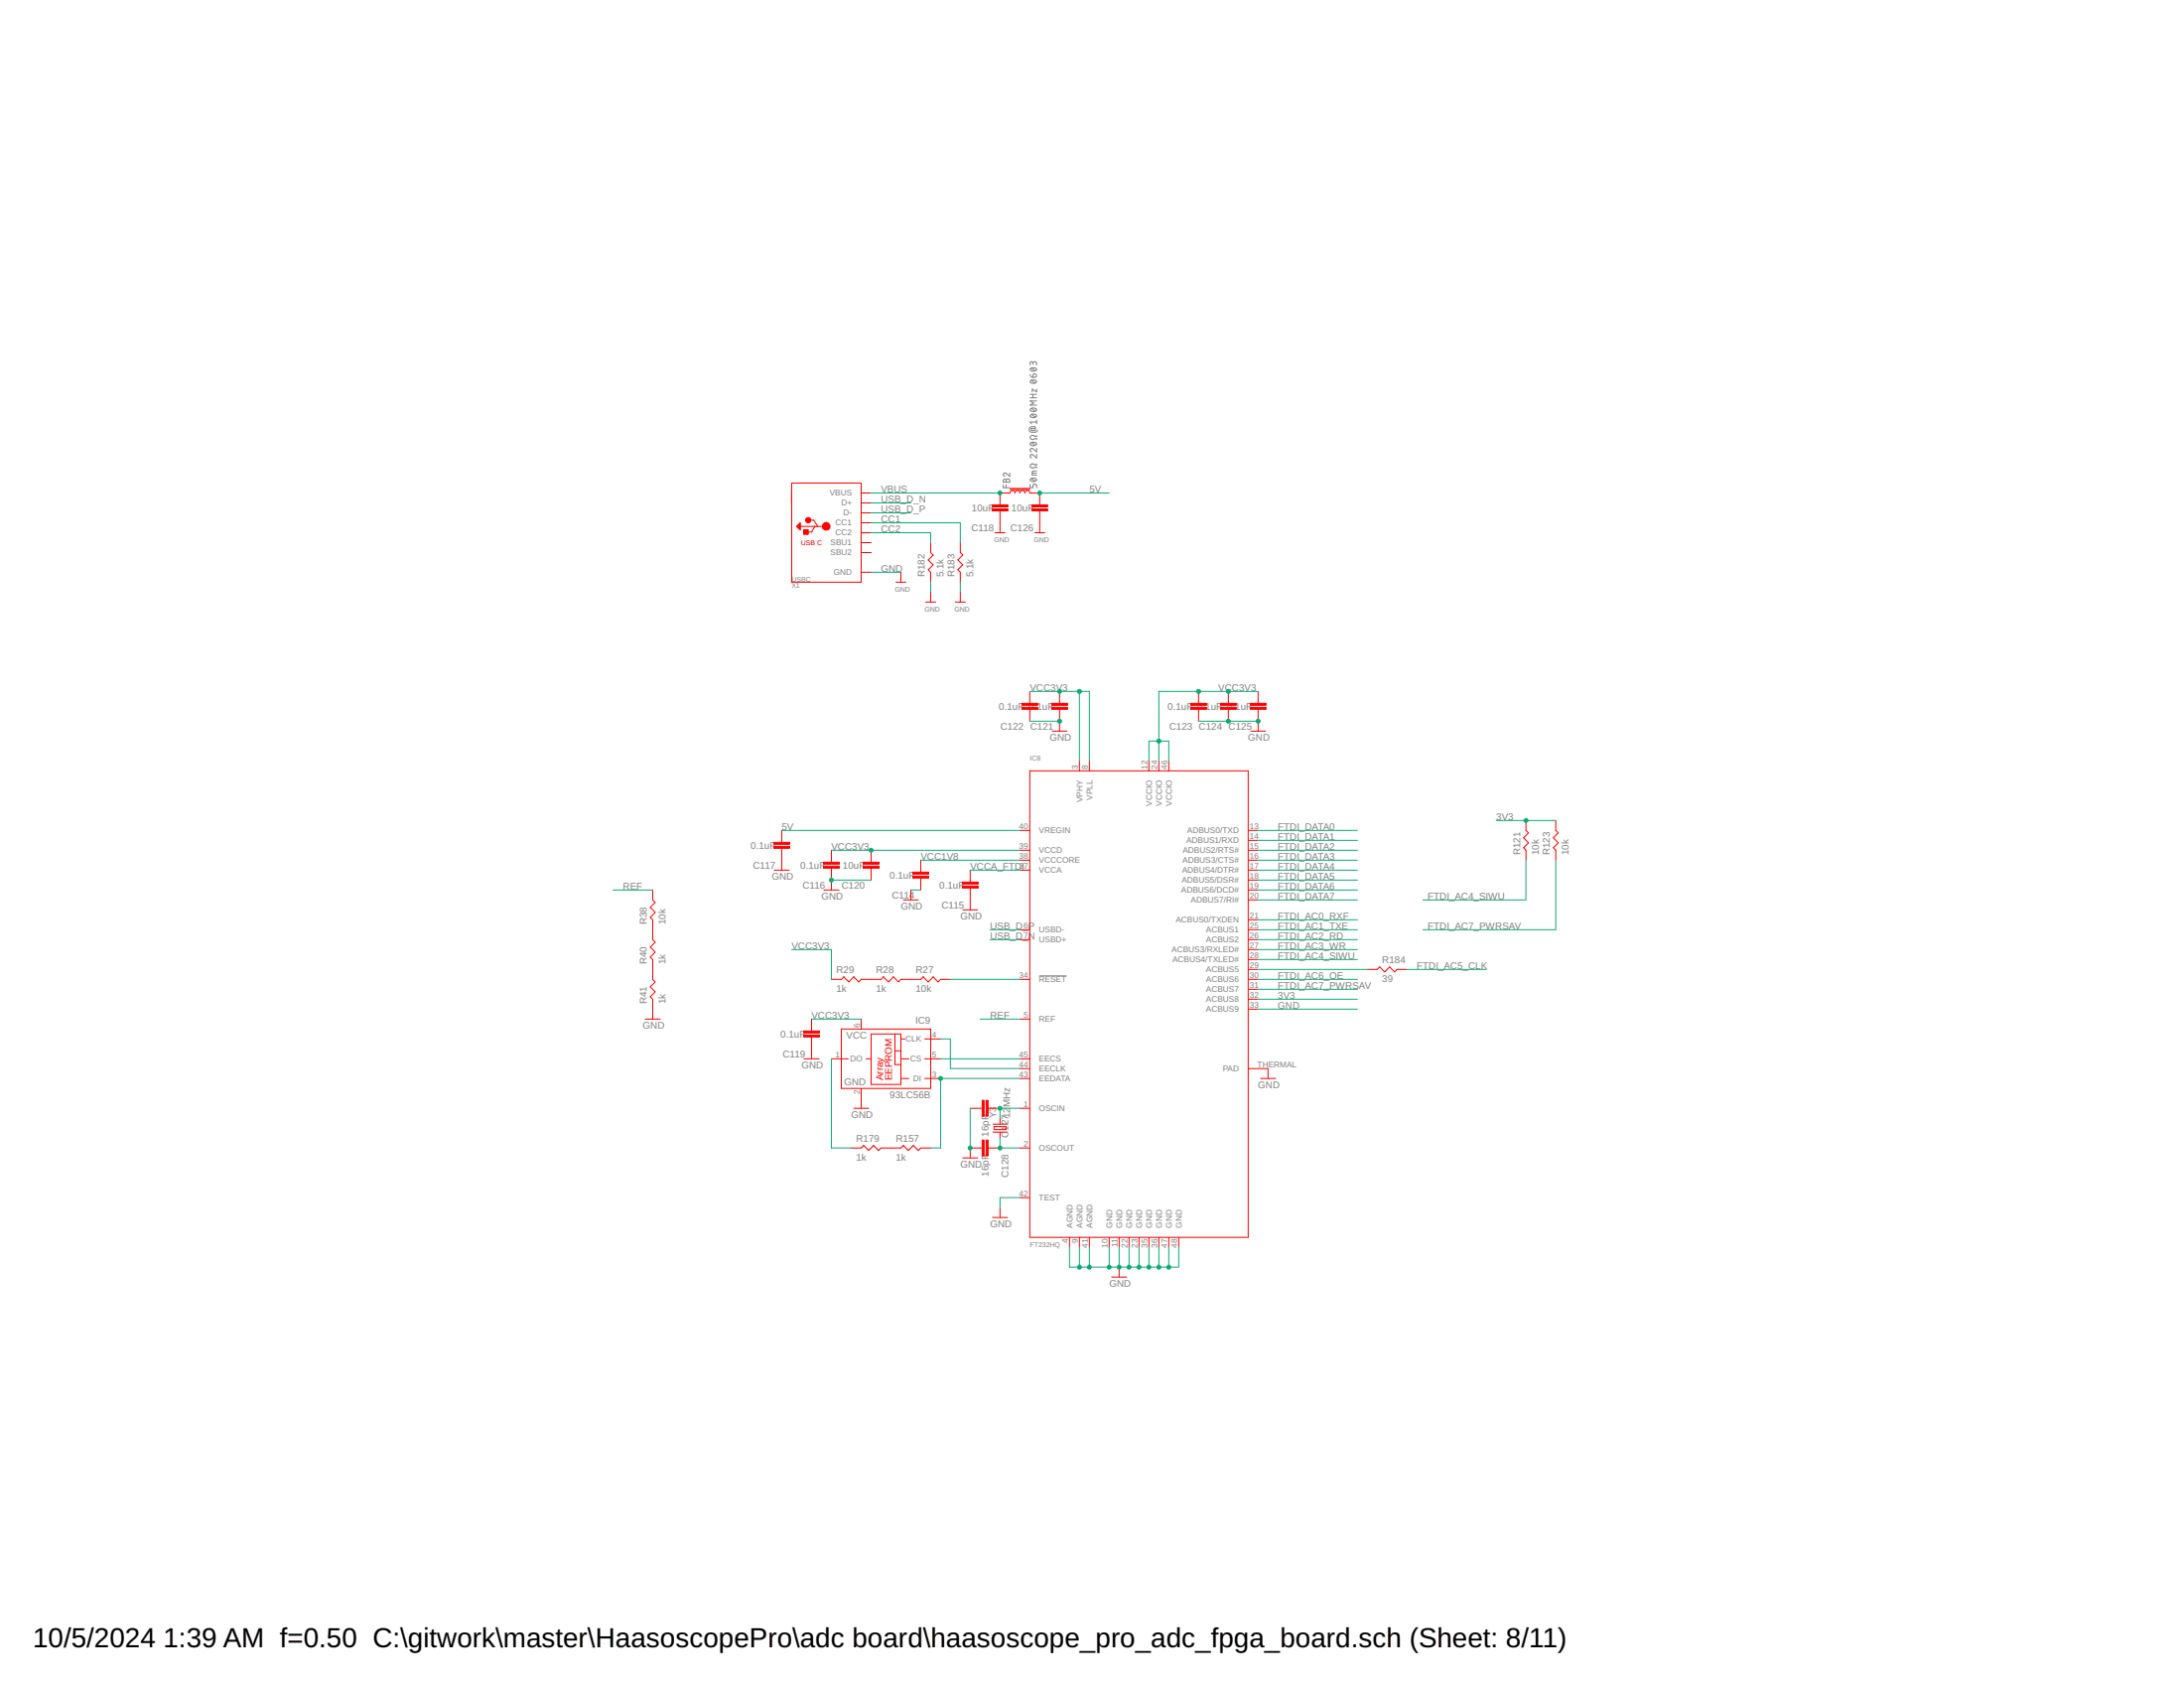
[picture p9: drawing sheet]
<svg xmlns="http://www.w3.org/2000/svg" width="279mm" height="216mm" viewBox="0 0 279 216" stroke-linecap="round" stroke-linejoin="round" font-family="sans-serif">
<g fill="none" stroke="#808080" stroke-width=".13">
<path d="M131.8 47.9a.36 .36 0 0 0 .3 .4M131.8 50.9h.8M131.8 50.4h.8M131.8 56.7l.4-.1h.3l.1 .2a.51 .51 0 0 1-.8 0zM131.8 53.1l.4-.1h.3l.1 .2a.48 .48 0 0 1-.8 0zM131.8 52.3l.4-.1 .4 .1v.1a.48 .48 0 0 1-.8 0zM131.8 48.7l.2-.1h.3l.3 .2a.48 .48 0 0 1-.8 0zM131.8 47.2l.4-.2 .3 .1 .1 .1a.48 .48 0 0 1-.8 0zM132 56.6l.4 .4M132 53l.4 .4M132 52.2l.4 .4M132 48.6l.4 .4"/>
<path d="M132 47.1l.4 .3M132.1 46.5a.23 .23 0 0 1 .3-.3 .23 .23 0 0 1 .2 .3v.2M132.1 46.6v-.3h-.2l-.1 .4M132.1 50.4v.5M132.2 47.9a.23 .23 0 0 1 .4 0 .23 .23 0 0 1-.2 .4h-.3zM132.3 54.8l.2 .1-.1 .2-.5-.1v-.2h.5l.1-.1-.1-.1h-.4a.36 .36 0 0 0-.3 .3 .36 .36 0 0 0 .3 .4h.5l.2-.3M132.6 59.3v.2h-.2a.31 .31 0 0 0-.5-.1 .31 .31 0 0 0 0 .4 .31 .31 0 0 0 .5-.1h.2v.2M132.6 58.1v.5l-.5-.5h-.2a.23 .23 0 0 0-.1 .3 .23 .23 0 0 0 .2 .2M132.6 57.3v.5l-.5-.4a.22 .22 0 0 0-.3 .1 .22 .22 0 0 0 .2 .3M132.6 55.7v.1h-.2a.31 .31 0 0 0-.5-.1 .31 .31 0 0 0 0 .5 .31 .31 0 0 0 .5-.1h.2v.1M132.6 49.8v.3l-.5-.3v.3M132.6 53.7v.5"/>
<path d="M132.6 54h-.8l.2 .2M132.6 51.3h-.8l.4 .2-.4 .3h.8M128.4 62v.4h.8M128.4 61.3h.2l.1 .2a.23 .23 0 0 1 .2-.3 .23 .23 0 0 1 .3 .3v.2h-.8zM128.7 61.5v.2M128.7 62v.4M129.2 60.5v.4l-.5-.3a.22 .22 0 0 0-.3 0 .22 .22 0 0 0 .1 .3M131.8 61.9v.5h.3l.1-.4 .1-.1 .3 .1v.4M131.8 61.3l.2-.1h.3l.3 .2a.48 .48 0 0 1-.8 0zM132 61.2l.4 .4M132.1 60.5h.5M132.6 60.2h-.4l-.1 .2v.4h.5"/>
<path d="M132.9 124.8h3.5"/>
</g>
<g fill="none" stroke="#f00" stroke-width=".13">
<path d="M101.3 61.8h8.9v12.7h-8.9zM101.3 61.8v2.5M102 67.3l.2-.2v.4l-.1-.2M102.3 66.9h.1v.8h-.1l-.4-.4zM102.3 66.9v.7M102.4 67.3h3.3M103.6 66.5h.5l.5 .8M104.2 67.3l-.4 .8h-.6M110.2 64.3h1.2M110.2 65.6h1.2M110.2 63.1h1.2M110.2 73.2h1.2"/>
<path d="M110.2 66.9h1.2M110.2 69.4h1.2M110.2 68.1h1.2M110.2 70.7h1.2M114.6 74.5h1.3M115.3 73.2v1.3M118.4 77h1.3M119.1 69.4v1.3l.3 .3-.7 .6 .7 .6-.7 .7 .4 .3v1.3M119.1 75.7v1.3M122.2 77h1.3M122.9 69.4v1.3l.3 .3-.7 .6 .7 .6-.7 .7 .4 .3v1.3M122.9 75.7v1.3"/>
<path d="M127.3 68.1h1.3M127.9 64.6v-1.5h1.3a.32 .32 0 0 1 .3-.4 .32 .32 0 0 1 .3 .4 .32 .32 0 0 1 .4-.4 .32 .32 0 0 1 .3 .4 .32 .32 0 0 1 .3-.4 .32 .32 0 0 1 .3 .4 .32 .32 0 0 1 .3-.4 .32 .32 0 0 1 .3 .4h1.3v1.5M127.9 65.3v2.8M129.2 62.6h2.5M129.2 62.5h2.5M132.4 68.1h1.2M133 65.3v2.8M131.7 98.6h28v59.7h-28zM131.7 88.4v1.6M131.7 90.7v1.5M134.6 93.5h1.9M135.6 88.4v1.6"/>
<path d="M135.6 90.7v2.8M138.1 97.3v1.3M139.4 97.3v1.3M147 97.3v1.3M148.3 97.3v1.3M149.5 97.3v1.3M153.3 88.4v1.6M153.3 90.7v1.5M157.1 88.4v1.6M157.1 90.7v1.5M160 93.5h1.9M161 88.4v1.6"/>
<path d="M161 90.7v2.8M83.5 113.8v1.3l.3 .3-.6 .7 .6 .6-.6 .6 .3 .3v2.6l.3 .3-.6 .6 .6 .7-.6 .6 .3 .3v2.6l.3 .3-.6 .6 .6 .7-.6 .6 .3 .3v2.5M99.1 111.3h1.9M100 106.2v1.5M100 108.5v2.8M105.4 113.8h1.9M106.4 108.8v1.5M106.4 111v2.8M111.4 108.8v1.5M111.4 111v1.6M115.6 115.1h1.9M116.5 113.8v1.3"/>
<path d="M117.8 110v1.5M117.8 112.3v1.5M123.2 116.4h1.9M124.1 111.3v1.5M124.1 113.6v2.8M130.5 106.2h1.2M130.5 108.8h1.2M130.5 110h1.2M130.5 111.3h1.2M130.5 118.9h1.2M159.7 106.2h1.3M159.7 107.5h1.3"/>
<path d="M159.7 108.8h1.3M159.7 110h1.3M159.7 111.3h1.3M159.7 112.6h1.3M159.7 113.8h1.3M159.7 115.1h1.3M159.7 117.6h1.3M159.7 118.9h1.3M195.2 104.9v1.3l.3 .3-.6 .7 .6 .6-.6 .6 .3 .4v1.2M199 104.9v1.3l.3 .3-.6 .7 .6 .6-.6 .6 .3 .4v1.2M82.5 130.3h2M102.9 135.4h1.9"/>
<path d="M103.8 130.3v1.6M103.8 132.6v2.8M106.4 125.3h1.2l.3-.4 .7 .7 .6-.7 .7 .7 .3-.3h2.5l.3-.4 .7 .7 .6-.7 .6 .7 .4-.3h2.5l.3-.4 .6 .7 .7-.7 .6 .7 .3-.3h1.3M106.4 135.4h2.1M107.6 131.6h11.5v7.6h-11.5zM110.2 130.3v1.3M110.2 139.2v2.6M110.8 135.4h.6M111.4 132.2h3.9v6.5h-3.9zM114.5 132.2v4h.8M114.5 134.4h.8M115.3 135.4h1"/>
<path d="M115.3 137.9h1M115.3 132.9h.5M118.3 135.4h2M118.3 137.9h2M118.3 132.9h2M130.5 120.2h1.2M130.5 125.3h1.2M130.5 130.3h1.2M130.5 135.4h1.2M130.5 136.7h1.2M130.5 137.9h1.2M159.7 120.2h1.3"/>
<path d="M159.7 121.5h1.3M159.7 122.7h1.3M159.7 124h1.3M159.7 125.3h1.3M159.7 126.5h1.3M159.7 136.7h2.5v1.2M159.7 127.8h1.3M159.7 129.1h1.3M161.3 137.9h1.9M174.9 124h1.3l.3-.3 .6 .6 .7-.6 .6 .6 .3-.3h1.3M108.9 146.8h1.3l.3-.3 .6 .7 .7-.7 .6 .7 .3-.4h2.6l.3-.3 .6 .7 .6-.7 .7 .7 .3-.4h1.3M109.2 141.8h1.9"/>
<path d="M123.2 148.1h1.9M124.1 141.8h1.5M125.6 146.8h-1.5v1.3M126.4 141.8h1.5M126.4 146.8h1.5M127 155.7h1.9M127 143.8h1.8M127 144.8h1.8M127.2 144.1h1.5v.4h-1.5zM127.9 143v.8M127.9 144.8v.8M127.9 154.5v1.2"/>
<path d="M130.5 141.8h1.2M130.5 146.8h1.2M130.5 153.2h1.2M136.8 158.3v1.2M138.1 158.3v1.2M139.4 158.3v1.2M141.9 158.3v1.2M143.2 158.3v1.2M144.4 158.3v1.2M145.7 158.3v1.2M147 158.3v1.2M148.3 158.3v1.2"/>
<path d="M149.5 158.3v1.2M150.8 158.3v1.2M142.2 163.3h1.9M143.2 162.1v1.2"/>
</g>
<g fill="#f00" stroke="#f00" stroke-width=".13">
<circle cx="105.7" cy="67.3" r=".5"/>
<circle cx="103.4" cy="66.5" r=".36"/>
</g>
<g fill="#f00" stroke="#f00" stroke-width=".13">
<path d="M102.8 67.8h.6v.5h-.6z"/>
<path d="M116.8 111.5h2v.3h-2z"/>
<path d="M116.8 112.1h2v.2h-2z"/>
<path d="M123.1 112.8h2v.3h-2z"/>
<path d="M123.1 113.3h2v.3h-2z"/>
<path d="M105.3 110.3h2.1v.2h-2.1z"/>
<path d="M105.3 110.8h2.1v.2h-2.1z"/>
<path d="M99 107.7h2v.3h-2z"/>
<path d="M99 108.2h2v.3h-2z"/>
<path d="M126.9 64.6h2v.2h-2z"/>
<path d="M126.9 65.1h2v.2h-2z"/>
<path d="M102.8 131.9h2v.2h-2z"/>
<path d="M102.8 132.4h2v.2h-2z"/>
<path d="M110.4 110.3h2.1v.2h-2.1z"/>
<path d="M110.4 110.8h2.1v.2h-2.1z"/>
<path d="M134.5 90h2.1v.2h-2.1z"/>
<path d="M134.5 90.5h2.1v.2h-2.1z"/>
<path d="M130.7 90h2.1v.2h-2.1z"/>
<path d="M130.7 90.5h2.1v.2h-2.1z"/>
<path d="M152.3 90h2v.2h-2z"/>
<path d="M152.3 90.5h2v.2h-2z"/>
<path d="M156.1 90h2.1v.2h-2.1z"/>
<path d="M156.1 90.5h2.1v.2h-2.1z"/>
<path d="M159.9 90h2.1v.2h-2.1z"/>
<path d="M159.9 90.5h2.1v.2h-2.1z"/>
<path d="M132 64.6h2v.2h-2z"/>
<path d="M132 65.1h2v.2h-2z"/>
<path d="M125.6 140.7h.3v2.1h-.3z"/>
<path d="M126.2 140.7h.2v2.1h-.2z"/>
<path d="M125.6 145.8h.3v2h-.3z"/>
<path d="M126.2 145.8h.2v2h-.2z"/>
</g>
<g fill="none" stroke="#0dab76" stroke-width=".13">
<path d="M111.4 73.2h3.9M111.4 68.1h7.7v1.3M111.4 66.9h11.5v2.5M111.4 64.3h5.1M111.4 65.6h5.1M111.4 63.1h16.5M119.1 74.5v1.2M122.9 74.5v1.2M133 63.1h8.9M131.7 88.4h7.7v8.9M131.7 92.2h3.9M138.1 88.4v8.9"/>
<path d="M147 97.3v-2.5h2.5v2.5M153.3 92.2h7.7M161 88.4h-12.7v8.9M78.4 113.8h5.1M100 106.2h30.5M106.4 112.6h5M106.4 108.8h24.1M116.5 113.8h1.3M117.8 110h12.7M124.1 111.3h6.4M126.7 118.9h3.8M161 113.8h12.7"/>
<path d="M161 112.6h12.7M161 118.9h12.7M161 108.8h12.7M161 106.2h12.7M161 110h12.7M161 107.5h12.7M161 111.3h12.7M161 115.1h12.7M161 117.6h12.7M191.4 104.9h7.6M195.2 110v5.1h-13.2M199 110v8.9h-17"/>
<path d="M101.3 121.5h5.1v3.8M103.8 130.3h6.4M106.4 135.4v11.4h2.5M120.3 135.4h10.2M120.3 132.9h1.3v3.8h8.9M121.6 125.3h8.9M125.4 130.3h5.1M126.7 120.2h3.8M130.5 137.9h-10.2v8.9h-1.2M161 129.1h12.7M161 120.2h12.7M161 125.3h12.7"/>
<path d="M161 121.5h12.7M161 124h13.9M161 127.8h12.7M161 122.7h12.7M161 126.5h12.7M180 124h10.1M124.1 141.8v5M127.9 145.6v1.2h2.6M130.5 153.2h-2.6v1.3M130.5 141.8h-2.6v1.2M136.8 159.5v2.6h14v-2.6M138.1 159.5v2.6"/>
<path d="M139.4 159.5v2.6M141.9 159.5v2.6M143.2 159.5v2.6M144.4 159.5v2.6M145.7 159.5v2.6M147 159.5v2.6M148.3 159.5v2.6M149.5 159.5v2.6"/>
</g>
<g fill="#0dab76" stroke="#0dab76" stroke-width=".13">
<circle cx="143.2" cy="162.1" r=".25"/>
<circle cx="149.5" cy="162.1" r=".25"/>
<circle cx="148.3" cy="162.1" r=".25"/>
<circle cx="147" cy="162.1" r=".25"/>
<circle cx="145.7" cy="162.1" r=".25"/>
<circle cx="144.4" cy="162.1" r=".25"/>
<circle cx="141.9" cy="162.1" r=".25"/>
<circle cx="139.4" cy="162.1" r=".25"/>
<circle cx="138.1" cy="162.1" r=".25"/>
<circle cx="106.4" cy="112.6" r=".25"/>
<circle cx="135.6" cy="92.2" r=".25"/>
<circle cx="157.1" cy="92.2" r=".25"/>
<circle cx="161" cy="92.2" r=".25"/>
<circle cx="124.1" cy="146.8" r=".25"/>
<circle cx="127.9" cy="141.8" r=".25"/>
<circle cx="127.9" cy="146.8" r=".25"/>
<circle cx="120.3" cy="137.9" r=".25"/>
<circle cx="111.4" cy="108.8" r=".25"/>
<circle cx="148.3" cy="94.8" r=".25"/>
<circle cx="153.3" cy="88.4" r=".25"/>
<circle cx="157.1" cy="88.4" r=".25"/>
<circle cx="135.6" cy="88.4" r=".25"/>
<circle cx="138.1" cy="88.4" r=".25"/>
<circle cx="133" cy="63.1" r=".25"/>
<circle cx="127.9" cy="63.1" r=".25"/>
<circle cx="195.2" cy="104.9" r=".25"/>
</g>
<g font-size="3.5">
<text x="4.2" y="210.7">10/5/2024</text>
<text x="20.9" y="210.7">1:39 AM f=0.50 C:\gitwork\master\HaasoscopePro\adc board\haasoscope_pro_adc_fpga_board.sch (Sheet: 8/11)</text>
</g>
<g font-size="1.2" fill="#808080">
<text x="112.7" y="64.3">USB_D_N</text>
<text x="112.7" y="65.6">USB_D_P</text>
<text x="112.7" y="63">VBUS</text>
<text x="124.3" y="65.4">10uF</text>
<text x="129.4" y="65.4">10uF</text>
<text x="139.4" y="63">5V</text>
<text x="112.7" y="66.9">CC1</text>
<text x="112.7" y="68.1">CC2</text>
<text x="124.3" y="67.9">C118</text>
<text x="129.3" y="67.9">C126</text>
<text x="112.7" y="73.2">GND</text>
<text x="118.3" y="73.8" transform="rotate(-90 118.3 73.8)">R182</text>
<text x="120.7" y="73.8" transform="rotate(-90 120.7 73.8)">5.1k</text>
<text x="122.1" y="73.8" transform="rotate(-90 122.1 73.8)">R183</text>
<text x="124.5" y="73.8" transform="rotate(-90 124.5 73.8)">5.1k</text>
<text x="131.7" y="88.4">VCC3V3</text>
<text x="155.9" y="88.4">VCC3V3</text>
<text x="127.8" y="90.8">0.1uF 0.1uF</text>
<text x="128" y="93.3">C122 C121</text>
<text x="134.3" y="94.8">GND</text>
<text x="149.4" y="90.8">0.1uF 0.1uF 0.1uF</text>
<text x="149.6" y="93.3">C123 C124 C125</text>
<text x="159.7" y="94.8">GND</text>
<text x="100" y="106.2">5V</text>
<text x="163.5" y="107.5">FTDI_DATA1</text>
<text x="163.5" y="106.2">FTDI_DATA0</text>
<text x="191.4" y="104.9">3V3</text>
<text x="79.7" y="113.8">REF</text>
<text x="96.1" y="108.6">0.1uF</text>
<text x="96.3" y="111.1">C117</text>
<text x="98.7" y="112.6">GND</text>
<text x="102.4" y="111.1">0.1uF</text>
<text x="102.7" y="113.6">C116</text>
<text x="106.4" y="108.8">VCC3V3</text>
<text x="107.7" y="113.6">C120</text>
<text x="107.8" y="111.1">10uF</text>
<text x="113.8" y="112.4">0.1uF</text>
<text x="117.8" y="110">VCC1V8</text>
<text x="120.2" y="113.6">0.1uF</text>
<text x="124.1" y="111.3">VCCA_FTDI</text>
<text x="163.5" y="108.8">FTDI_DATA2</text>
<text x="163.5" y="110">FTDI_DATA3</text>
<text x="163.5" y="111.3">FTDI_DATA4</text>
<text x="163.5" y="112.6">FTDI_DATA5</text>
<text x="163.5" y="113.8">FTDI_DATA6</text>
<text x="194.5" y="109.4" transform="rotate(-90 194.5 109.4)">R121</text>
<text x="196.9" y="109.4" transform="rotate(-90 196.9 109.4)">10k</text>
<text x="198.3" y="109.4" transform="rotate(-90 198.3 109.4)">R123</text>
<text x="200.7" y="109.4" transform="rotate(-90 200.7 109.4)">10k</text>
<text x="82.8" y="118.3" transform="rotate(-90 82.8 118.3)">R38</text>
<text x="85.2" y="118.3" transform="rotate(-90 85.2 118.3)">10k</text>
<text x="105.1" y="115.1">GND</text>
<text x="114.1" y="114.9">C114</text>
<text x="115.2" y="116.4">GND</text>
<text x="120.4" y="116.2">C115</text>
<text x="122.9" y="117.6">GND</text>
<text x="126.7" y="118.9">USB_D_P</text>
<text x="163.5" y="115.1">FTDI_DATA7</text>
<text x="163.5" y="117.6">FTDI_AC0_RXF</text>
<text x="163.5" y="118.9">FTDI_AC1_TXE</text>
<text x="182.7" y="115.1">FTDI_AC4_SIWU</text>
<text x="182.7" y="118.9">FTDI_AC7_PWRSAV</text>
<text x="82.8" y="123.4" transform="rotate(-90 82.8 123.4)">R40</text>
<text x="85.2" y="123.4" transform="rotate(-90 85.2 123.4)">1k</text>
<text x="101.3" y="121.4">VCC3V3</text>
<text x="107" y="124.5">R29</text>
<text x="112.1" y="124.5">R28</text>
<text x="117.1" y="124.5">R27</text>
<text x="126.7" y="120.2">USB_D_N</text>
<text x="163.5" y="120.2">FTDI_AC2_RD</text>
<text x="163.5" y="121.4">FTDI_AC3_WR</text>
<text x="163.5" y="122.7">FTDI_AC4_SIWU</text>
<text x="163.5" y="125.3">FTDI_AC6_OE</text>
<text x="176.8" y="125.6">39</text>
<text x="176.8" y="123.2">R184</text>
<text x="181.3" y="124">FTDI_AC5_CLK</text>
<text x="82.2" y="131.6">GND</text>
<text x="82.8" y="128.4" transform="rotate(-90 82.8 128.4)">R41</text>
<text x="85.2" y="128.4" transform="rotate(-90 85.2 128.4)">1k</text>
<text x="103.8" y="130.3">VCC3V3</text>
<text x="107" y="126.9">1k</text>
<text x="112.1" y="126.9">1k</text>
<text x="117.1" y="131">IC9</text>
<text x="117.1" y="126.9">10k</text>
<text x="126.7" y="130.3">REF</text>
<text x="163.5" y="129.1">GND</text>
<text x="163.5" y="127.8">3V3</text>
<text x="163.5" y="126.5">FTDI_AC7_PWRSAV</text>
<text x="99.9" y="132.7">0.1uF</text>
<text x="100.1" y="135.2">C119</text>
<text x="102.5" y="136.7">GND</text>
<text x="108.3" y="132.9">VCC</text>
<text x="108" y="138.8">GND</text>
<text x="108.9" y="143">GND</text>
<text x="113.8" y="140.5">93LC56B</text>
<text x="127.4" y="143" transform="rotate(-90 127.4 143)">Y3</text>
<text x="129.2" y="141.6" transform="rotate(-90 129.2 141.6)">MHz</text>
<text x="160.9" y="139.2">GND</text>
<text x="109.5" y="148.5">1k</text>
<text x="109.5" y="146.1">R179</text>
<text x="114.6" y="148.5">1k</text>
<text x="114.6" y="146.1">R157</text>
<text x="122.9" y="149.4">GND</text>
<text x="126.5" y="145.4" transform="rotate(-90 126.5 145.4)">16pF</text>
<text x="129" y="145.5" transform="rotate(-90 129 145.5)">C12712</text>
<text x="126.5" y="150.5" transform="rotate(-90 126.5 150.5)">16pF</text>
<text x="129" y="150.6" transform="rotate(-90 129 150.6)">C128</text>
<text x="126.7" y="157">GND</text>
<text x="141.9" y="164.6">GND</text>
</g>
<g font-size="1.2" fill="#f00">
<text x="113" y="138.2" transform="rotate(-90 113 138.2)">Array</text>
<text x="114.1" y="138.2" transform="rotate(-90 114.1 138.2)">EEPROM</text>
</g>
<g font-size="1.1" fill="#808080">
<text x="106.1" y="63.4">VBUS</text>
<text x="107.6" y="64.7">D+</text>
<text x="107.9" y="66">D-</text>
<text x="106.2" y="69.8">SBU1</text>
<text x="106.2" y="71">SBU2</text>
<text x="106.9" y="67.2">CC1</text>
<text x="106.9" y="68.5">CC2</text>
<text x="106.6" y="73.6">GND</text>
<text x="137.9" y="98.4" transform="rotate(-90 137.9 98.4)">3</text>
<text x="139.2" y="98.4" transform="rotate(-90 139.2 98.4)">8</text>
<text x="146.8" y="98.4" transform="rotate(-90 146.8 98.4)">12</text>
<text x="148.1" y="98.4" transform="rotate(-90 148.1 98.4)">24</text>
<text x="149.3" y="98.4" transform="rotate(-90 149.3 98.4)">46</text>
<text x="130.4" y="106">40</text>
<text x="132.9" y="106.6">VREGIN</text>
<text x="138.5" y="102.6" transform="rotate(-90 138.5 102.6)">VPHY</text>
<text x="139.7" y="102.3" transform="rotate(-90 139.7 102.3)">VPLL</text>
<text x="147.4" y="103.1" transform="rotate(-90 147.4 103.1)">VCCIO</text>
<text x="148.6" y="103.1" transform="rotate(-90 148.6 103.1)">VCCIO</text>
<text x="149.9" y="103.1" transform="rotate(-90 149.9 103.1)">VCCIO</text>
<text x="151.8" y="107.9">ADBUS1/RXD</text>
<text x="151.9" y="106.6">ADBUS0/TXD</text>
<text x="159.9" y="106">13</text>
<text x="159.9" y="107.3">14</text>
<text x="130.4" y="109.8">38</text>
<text x="130.4" y="108.6">39</text>
<text x="130.4" y="111.1">37</text>
<text x="132.9" y="110.4">VCCCORE</text>
<text x="132.9" y="109.1">VCCD</text>
<text x="132.9" y="111.7">VCCA</text>
<text x="151.2" y="112.9">ADBUS5/DSR#</text>
<text x="151.2" y="111.7">ADBUS4/DTR#</text>
<text x="151.3" y="110.4">ADBUS3/CTS#</text>
<text x="151.3" y="109.1">ADBUS2/RTS#</text>
<text x="159.9" y="108.6">15</text>
<text x="159.9" y="109.8">16</text>
<text x="159.9" y="111.1">17</text>
<text x="159.9" y="112.4">18</text>
<text x="159.9" y="113.7">19</text>
<text x="131" y="118.7">6</text>
<text x="132.9" y="119.3">USBD-</text>
<text x="150.4" y="118">ACBUS0/TXDEN</text>
<text x="151.1" y="114.2">ADBUS6/DCD#</text>
<text x="152.4" y="115.5">ADBUS7/RI#</text>
<text x="154.3" y="119.3">ACBUS1</text>
<text x="159.9" y="114.9">20</text>
<text x="159.9" y="117.5">21</text>
<text x="159.9" y="118.7">25</text>
<text x="130.4" y="125.1">34</text>
<text x="131" y="120">7</text>
<text x="132.9" y="120.6">USBD+</text>
<text x="132.9" y="125.6">RESET</text>
<text x="149.9" y="121.8">ACBUS3/RXLED#</text>
<text x="150" y="123.1">ACBUS4/TXLED#</text>
<text x="154.3" y="120.6">ACBUS2</text>
<text x="154.3" y="124.4">ACBUS5</text>
<text x="154.3" y="125.6">ACBUS6</text>
<text x="159.9" y="120">26</text>
<text x="159.9" y="121.3">27</text>
<text x="159.9" y="122.5">28</text>
<text x="159.9" y="123.8">29</text>
<text x="159.9" y="125.1">30</text>
<text x="110" y="131.4" transform="rotate(-90 110 131.4)">6</text>
<text x="131" y="130.2">5</text>
<text x="132.9" y="130.7">REF</text>
<text x="154.3" y="126.9">ACBUS7</text>
<text x="154.3" y="128.2">ACBUS8</text>
<text x="154.3" y="129.4">ACBUS9</text>
<text x="159.9" y="126.3">31</text>
<text x="159.9" y="127.6">32</text>
<text x="159.9" y="128.9">33</text>
<text x="106.9" y="135.2">1</text>
<text x="108.8" y="135.8">DO</text>
<text x="115.8" y="133.3">CLK</text>
<text x="116.4" y="135.8">CS</text>
<text x="119.2" y="132.7">4</text>
<text x="119.2" y="137.8">3</text>
<text x="119.2" y="135.2">5</text>
<text x="130.4" y="135.2">45</text>
<text x="130.4" y="136.5">44</text>
<text x="130.4" y="137.8">43</text>
<text x="132.9" y="135.8">EECS</text>
<text x="132.9" y="137.1">EECLK</text>
<text x="156.4" y="137.1">PAD</text>
<text x="160.8" y="136.5">THERMAL</text>
<text x="110" y="140" transform="rotate(-90 110 140)">2</text>
<text x="116.8" y="138.3">DI</text>
<text x="131" y="141.6">1</text>
<text x="132.9" y="138.3">EEDATA</text>
<text x="132.9" y="142.1">OSCIN</text>
<text x="131" y="146.7">2</text>
<text x="132.9" y="147.2">OSCOUT</text>
<text x="130.4" y="153">42</text>
<text x="132.9" y="153.6">TEST</text>
<text x="136.6" y="159" transform="rotate(-90 136.6 159)">4</text>
<text x="137.2" y="157.1" transform="rotate(-90 137.2 157.1)">AGND</text>
<text x="137.9" y="159" transform="rotate(-90 137.9 159)">9</text>
<text x="138.5" y="157.1" transform="rotate(-90 138.5 157.1)">AGND</text>
<text x="139.2" y="159.6" transform="rotate(-90 139.2 159.6)">41</text>
<text x="139.7" y="157.1" transform="rotate(-90 139.7 157.1)">AGND</text>
<text x="141.7" y="159.6" transform="rotate(-90 141.7 159.6)">10</text>
<text x="142.3" y="157.1" transform="rotate(-90 142.3 157.1)">GND</text>
<text x="143" y="159.5" transform="rotate(-90 143 159.5)">11</text>
<text x="143.6" y="157.1" transform="rotate(-90 143.6 157.1)">GND</text>
<text x="144.3" y="159.6" transform="rotate(-90 144.3 159.6)">22</text>
<text x="144.8" y="157.1" transform="rotate(-90 144.8 157.1)">GND</text>
<text x="145.5" y="159.6" transform="rotate(-90 145.5 159.6)">23</text>
<text x="146.1" y="157.1" transform="rotate(-90 146.1 157.1)">GND</text>
<text x="146.8" y="159.6" transform="rotate(-90 146.8 159.6)">35</text>
<text x="147.4" y="157.1" transform="rotate(-90 147.4 157.1)">GND</text>
<text x="148.1" y="159.6" transform="rotate(-90 148.1 159.6)">36</text>
<text x="148.6" y="157.1" transform="rotate(-90 148.6 157.1)">GND</text>
<text x="149.3" y="159.6" transform="rotate(-90 149.3 159.6)">47</text>
<text x="149.9" y="157.1" transform="rotate(-90 149.9 157.1)">GND</text>
<text x="150.6" y="159.6" transform="rotate(-90 150.6 159.6)">48</text>
<text x="151.2" y="157.1" transform="rotate(-90 151.2 157.1)">GND</text>
</g>
<text font-size=".9" fill="#f00" x="102.5" y="69.7">USB C</text>
<g font-size=".9" fill="#808080">
<text x="127.2" y="69.4">GND</text>
<text x="132.3" y="69.4">GND</text>
<text x="101.3" y="74.5">USBC</text>
<text x="101.3" y="75.2">X1</text>
<text x="114.5" y="75.7">GND</text>
<text x="118.3" y="78.3">GND</text>
<text x="122.1" y="78.3">GND</text>
<text x="131.7" y="97.3">IC8</text>
<text x="131.7" y="159.5">FT232HQ</text>
</g>
</svg>
